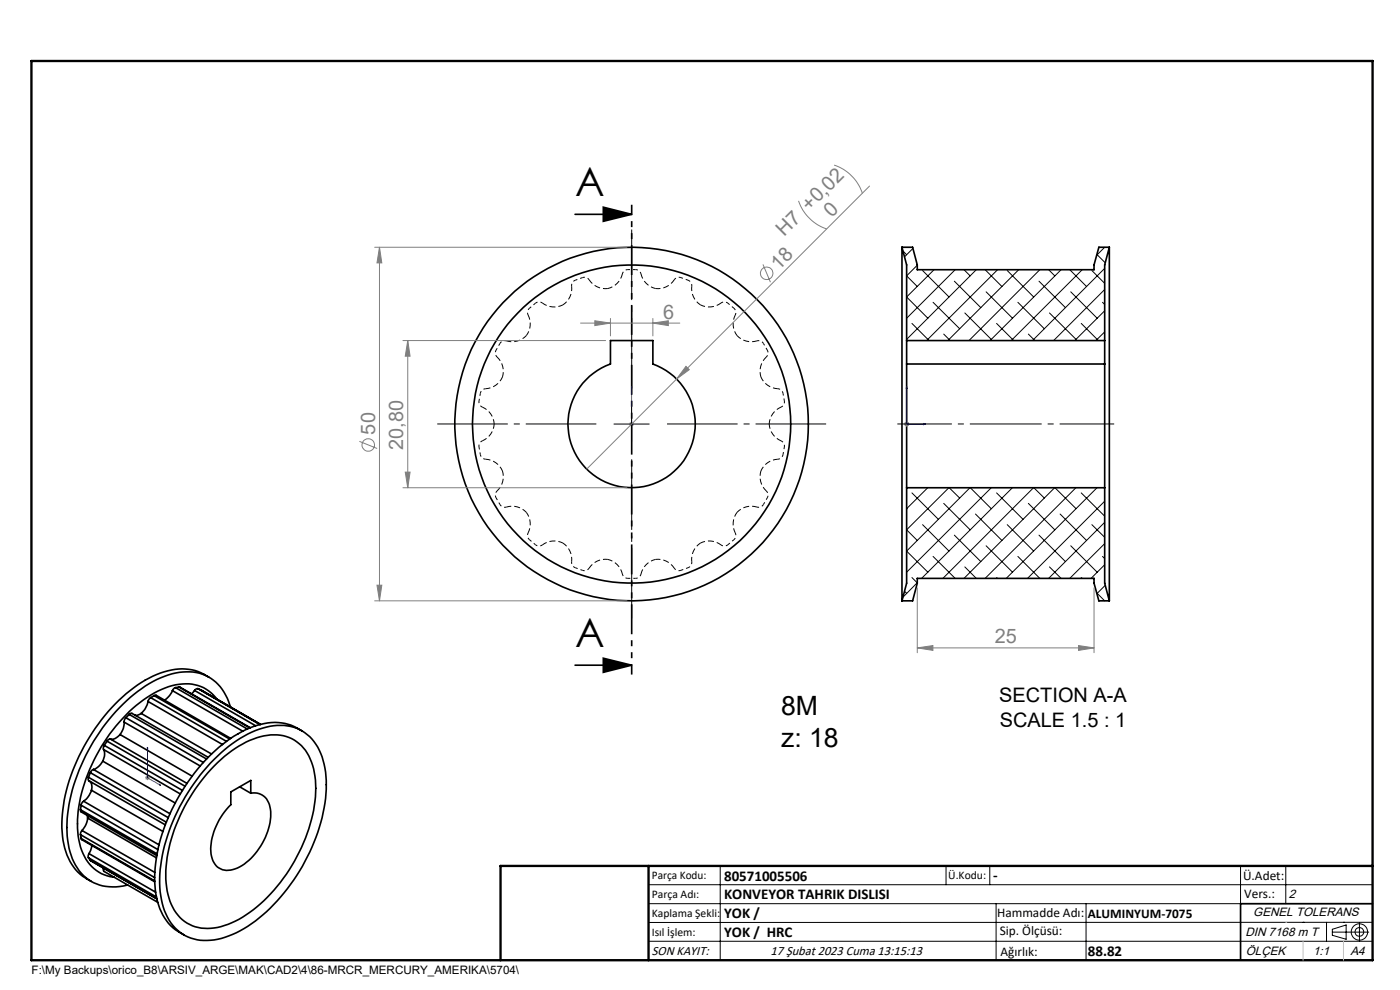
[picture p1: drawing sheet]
<svg xmlns="http://www.w3.org/2000/svg" width="297mm" height="210mm" viewBox="0 0 297 210" stroke-linecap="round" stroke-linejoin="round" font-family="sans-serif">
<g fill="none" stroke="#000" stroke-width=".21" stroke-dasharray="1.3 .6" stroke-dashoffset=".8" stroke-linecap="butt">
<path d="M122 59.4l1.6-.5M122 59.4a1.2 1.2 0 0 0-.7 1.3M125 59.4a1.2 1.2 0 0 0-1.4-.5M133.2 57.2h1.6M133.2 57.2a1.2 1.2 0 0 0-1.2 .9M136 58.1a1.2 1.2 0 0 0-1.2-.9M144.4 58.9l1.6 .5M144.4 58.9a1.2 1.2 0 0 0-1.4 .5M105.2 74.3l.9-1.4M105.2 74.3a1.2 1.2 0 0 0 .3 1.4M107.4 72.3a1.2 1.2 0 0 0-1.3 .6M112.3 65.4l1.3-1.1"/>
<path d="M112.3 65.4a1.2 1.2 0 0 0-.3 1.4M115.1 64.3a1.2 1.2 0 0 0-1.5 0M146.8 60.7a1.2 1.2 0 0 0-.8-1.3M154.4 64.3a1.2 1.2 0 0 0-1.5 0M154.4 64.3l1.3 1.1M156 66.8a1.2 1.2 0 0 0-.3-1.4M162 72.9a1.2 1.2 0 0 0-1.4-.6M162 72.9l.8 1.4M162.6 75.7a1.2 1.2 0 0 0 .2-1.4M101.6 85l.3-1.6M101.6 85a1.2 1.2 0 0 0 .7 1.4M101.9 96.4l-.3-1.6"/>
<path d="M101.9 96.4a1.2 1.2 0 0 0 1.1 1M102.3 93.5a1.2 1.2 0 0 0-.7 1.3M103 82.5a1.2 1.2 0 0 0-1.1 .9M165 97.4a1.2 1.2 0 0 0 1.1-1M165.7 86.4a1.2 1.2 0 0 0 .7-1.4M166.1 83.4a1.2 1.2 0 0 0-1.1-.9M166.1 83.4l.3 1.6M166.4 94.8a1.2 1.2 0 0 0-.7-1.3M166.4 94.8l-.3 1.6M105.5 104.1a1.2 1.2 0 0 0-.3 1.5M106.1 107l-.9-1.4M106.1 107a1.2 1.2 0 0 0 1.3 .6"/>
<path d="M112 113a1.2 1.2 0 0 0 .3 1.5M113.6 115.5a1.2 1.2 0 0 0 1.5 .1M113.6 115.5l-1.3-1M121.3 119.2a1.2 1.2 0 0 0 .7 1.2M152.9 115.6a1.2 1.2 0 0 0 1.5-.1M155.7 114.5l-1.3 1M155.7 114.5a1.2 1.2 0 0 0 .3-1.5M160.6 107.6a1.2 1.2 0 0 0 1.4-.6M162.8 105.6l-.8 1.4M162.8 105.6a1.2 1.2 0 0 0-.2-1.5M123.6 121a1.2 1.2 0 0 0 1.4-.5M123.6 121l-1.6-.6"/>
<path d="M132 121.7a1.2 1.2 0 0 0 1.2 1M134.8 122.7h-1.6M134.8 122.7a1.2 1.2 0 0 0 1.2-1M143 120.5a1.2 1.2 0 0 0 1.4 .5M146 120.4l-1.6 .6M146 120.4a1.2 1.2 0 0 0 .8-1.2"/>
</g>
<g fill="none" stroke="#000" stroke-width=".21" stroke-dasharray="1.3 .6" stroke-dashoffset=".2" stroke-linecap="butt">
<path d="M132 58.1a4.1 4.1 0 0 1-3.1 3.1M143 59.4a4.1 4.1 0 0 1-3.9 1.8M105.5 75.7a4.1 4.1 0 0 1 1.1 4.3M106.6 80a4.1 4.1 0 0 1-3.6 2.5M111.7 71.2a4.1 4.1 0 0 1-4.3 1.1M112 66.8a4.1 4.1 0 0 1-.3 4.4M119.4 64.7a4.1 4.1 0 0 1-4.3-.4M121.3 60.7a4.1 4.1 0 0 1-1.9 4M128.9 61.2a4.1 4.1 0 0 1-3.9-1.8M139.1 61.2a4.1 4.1 0 0 1-3.1-3.1M148.6 64.7a4.1 4.1 0 0 1-1.8-4M152.9 64.3a4.1 4.1 0 0 1-4.3 .4"/>
<path d="M156.4 71.2a4.1 4.1 0 0 1-.4-4.4M160.6 72.3a4.1 4.1 0 0 1-4.2-1.1M161.4 80a4.1 4.1 0 0 1 1.2-4.3M102.3 86.4a4.1 4.1 0 0 1 2.5 3.5M103 97.4a4.1 4.1 0 0 1 3.6 2.5M104.8 89.9a4.1 4.1 0 0 1-2.5 3.6M106.6 99.9a4.1 4.1 0 0 1-1.1 4.2M161.4 99.9a4.1 4.1 0 0 1 3.6-2.5M163.2 89.9a4.1 4.1 0 0 1 2.5-3.5M165 82.5a4.1 4.1 0 0 1-3.6-2.5M165.7 93.5a4.1 4.1 0 0 1-2.5-3.6M107.4 107.6a4.1 4.1 0 0 1 4.3 1.1"/>
<path d="M111.7 108.7a4.1 4.1 0 0 1 .3 4.3M115.1 115.6a4.1 4.1 0 0 1 4.3-.4M119.4 115.2a4.1 4.1 0 0 1 1.9 4M128.9 118.7a4.1 4.1 0 0 1 3.1 3M139.1 118.7a4.1 4.1 0 0 1 3.9 1.8M146.8 119.2a4.1 4.1 0 0 1 1.8-4M148.6 115.2a4.1 4.1 0 0 1 4.3 .4M156 113a4.1 4.1 0 0 1 .4-4.3M156.4 108.7a4.1 4.1 0 0 1 4.2-1.1M162.6 104.1a4.1 4.1 0 0 1-1.2-4.2M125 120.5a4.1 4.1 0 0 1 3.9-1.8M136 121.7a4.1 4.1 0 0 1 3.1-3"/>
</g>
<g fill="none" stroke="#000" stroke-width=".35">
<path d="M122 45.5h12M128 43.9l6 1.6-6 1.4zM191.3 52.4v75.1M191.3 52.4h2.3l1 3.8v1h37.5v-1l1-3.8h2.2M191.3 52.4l1 3.8v21M235.3 52.4v75.1M235.3 52.4l-.9 3.8v21M129.5 72.2h9v5a13.5 13.5 0 0 1 6.4 20.8 13.5 13.5 0 0 1-21.7 0 13.5 13.5 0 0 1 6.3-20.8zM192.3 77.2v26.3M192.3 72.2h42.1M192.3 77.2h42.1M234.4 77.2v26.3"/>
<path d="M192.3 103.5h42.1M192.3 103.5v20.2l-1 3.8M234.4 103.5v20.2l.9 3.8M128 139.6l6 1.5-6 1.5zM191.3 127.5h2.3l1-3.8v-1h37.5v1l1 3.8h2.2M22 159a2.75 2.75 0 0 1-.2 2.5M22 159l16.2 9.4M22.1 158.1l-.2 .4 .1 .5M22.1 158.1l16.6 9.6M22.7 157.2l-.6 .9M22.7 157.2l16.6 9.6M23.4 156.8l-.4 .1-.3 .3"/>
<path d="M23.4 156.8l16.3 9.4M25.5 155.8a2.1 2.1 0 0 1-2.1 1M25.5 155.8l15.2 8.8M26.3 153.2a3.8 3.8 0 0 1-.8 2.6M26.3 153.2l16.2 9.3M26.7 152.3l-.4 .9M26.7 152.3l16.4 9.4M27.4 151.5l.2-.1 .4-.1 16.2 9.3M27.4 151.5l-.7 .8M27.4 151.5l16.4 9.5M30 151.3l-.9 .4h-.4M30 151.3l14.9 8.6"/>
<path d="M31.4 148.8a4.6 4.6 0 0 1-1.4 2.5M31.4 148.8l15.8 9.1M32 148l-.6 .8M32 148l16 9.3M32.7 147.6l.4-.1 15.8 9.1M32.7 147.6l-.7 .4M32.7 147.6l16 9.2M36.6 146.5a4.2 4.2 0 0 1-1.7 2M36.6 146.5l14.9 8.6M37.3 145.9l-.3 .1-.4 .5M37.3 145.9l15.2 8.7M38 145.7l15.1 8.7"/>
<path d="M38 145.7l-.7 .2M38 145.7l15 8.7M41.3 146.5l-.7 .7M41.3 146.5l12.9 7.4M42 146.1h-.4l-.3 .4M42 146.1l.5 .2M42 146.1l13.1 7.6M42.5 146.3l12.8 7.4M42.5 146.3h.1M44.3 143.7a10.7 10.7 0 0 0-10.3-.9 31.1 31.1 0 0 0-14.4 12.6 34.8 34.8 0 0 0-6.3 22 11.1 11.1 0 0 0 6.1 9.6M46 148.3a8.4 8.4 0 0 0-9.5-2.9 25.2 25.2 0 0 0-12.5 9.4 33.8 33.8 0 0 0-7.6 20.8 11 11 0 0 0 4.6 9.4l1.7 .8 1.5 .3M48.9 150a9.5 9.5 0 0 0-8-7.5 17.9 17.9 0 0 0-12.5 4.8 40.4 40.4 0 0 0-14.1 26.3 16.2 16.2 0 0 0 2.5 11.1 9.4 9.4 0 0 0 10.3 3"/>
<path d="M64.1 155a11.1 11.1 0 0 0-11.2-.6 33.6 33.6 0 0 0-14.8 14.3 33.8 33.8 0 0 0-5.2 20.1 11.1 11.1 0 0 0 6.2 9.5M122 141.1h12M17.1 171.8l.1 .4 16.1 9.3M17.1 177.1l.1 .8M17.1 171.8l16.2 9.3M17.1 177.1l15.7 9.1M17.2 177.9l.2 .2 15.4 8.9M17.2 170.8l-.1 1M17.2 170.8l16.3 9.4M17.2 177.9l15.6 9M17.4 176.2l-.3 .5v.4M17.4 176.2l15.4 8.9"/>
<path d="M17.7 170l-.4 .4-.1 .4M17.7 170l16 9.2M18.5 173l.1 .5M18.6 173.5a4.4 4.4 0 0 1-1.2 2.7M18.6 173.5l14.6 8.5M18.8 164.9v.7l16.3 9.4M18.8 164.9l16.5 9.5M19 165.7a1.69 1.69 0 0 1 .4 1.9M19.2 163.9l-.4 1M19.2 163.9l16.5 9.6M19.4 167.6a4.5 4.5 0 0 1-1.7 2.4M19.4 167.6l15.2 8.8"/>
<path d="M19.5 179.3l-.3 1.1-.3 .7M19.8 163.2l-.6 .7M19.8 163.2l16.3 9.4M21.8 161.5a3.5 3.5 0 0 1-2 1.7M21.8 161.5l15.4 8.8M45.4 161.1a22.9 22.9 0 0 1 12.7-7.2 9.2 9.2 0 0 1 10.4 7.4 26.8 26.8 0 0 1-1.5 16.3 39.3 39.3 0 0 1-15.2 19.4 13.8 13.8 0 0 1-11.3 2 10.3 10.3 0 0 1-6.4-9 32.1 32.1 0 0 1 4-18.9 43.2 43.2 0 0 1 7.3-10zM46.1 161.8a20 20 0 0 1 11.3-5.9 8.4 8.4 0 0 1 8.9 6.4 23.6 23.6 0 0 1-1.1 14.5 34.7 34.7 0 0 1-14.5 18.2 11.8 11.8 0 0 1-9.9 1.4 9.3 9.3 0 0 1-5.3-7.5 28.8 28.8 0 0 1 3.7-17.8 38.8 38.8 0 0 1 6.9-9.3zM49 168l4.2-2.4v2.7a3.5 3.5 0 0 1 4.2 3.3 13.5 13.5 0 0 1-7.1 12.5 3.6 3.6 0 0 1-4.9-1.2 9.1 9.1 0 0 1 .5-7.8 14.2 14.2 0 0 1 3.1-4.4zM50.8 166.9l2.4 1.4M18.8 182l.4 .5M18.8 182l14.4 8.3M18.9 181.1l-.2 .5 .1 .4"/>
<path d="M18.9 181.1l14.1 8.2M19.2 182.5l14.1 8.2M19.2 182.5l14.1 8.1M22 184.1l-.1 .4 .2 .3 11.4 6.6M291.2 191.7h-28v12"/>
<circle cx="134" cy="90" r="33.8"/>
<circle cx="134" cy="90" r="37.5"/>
</g>
<g fill="none" stroke="#000" stroke-width=".21">
<path d="M191.6 53.2l.7 .8M193.7 52.7l-1.8 1.8M194.6 56.3l-2.3 2.2 2.3 2.3M195.7 57.4l5.6 5.6M198.2 57.2l-5.9 5.8 4.6 4.5M202.5 59.6l5.6 5.7M202.6 57.2l-10.3 10.3M204.5 57.2l1.3 1.3M207.1 57.2l-14.8 14.8M209 57.2l3.5 3.6M211.6 57.2l-15 15M213.7 57.4l5.6 5.6"/>
<path d="M216.1 57.2l-15 15M220.4 59.6l5.6 5.7M220.6 57.2l-15 15M222.5 57.2l1.3 1.3M225.1 57.2l-15.1 15M226.9 57.2l3.6 3.6M229.6 57.2l-15.1 15M231.6 57.4l2.8 2.7M232.7 54l1.8 1.7M234.4 52.4l-1.7 1.7M234.4 56.9l-15.4 15.3M193.5 68.6l3.6 3.6"/>
<path d="M197.9 64.1l5.7 5.6M200.2 70.9l1.4 1.3M204.7 66.4l5.6 5.6M209.2 61.9l5.6 5.6M211.4 68.6l3.7 3.6M215.9 64.1l5.6 5.6M218.2 70.9l1.3 1.3M222.6 66.4l5.7 5.6M227.2 61.9l5.6 5.6M229.4 68.6l3.6 3.6M233.9 64.1l.5 .5M234.4 61.4l-10.9 10.8"/>
<path d="M234.4 65.9l-6.4 6.3M234.4 70.4l-1.9 1.8M130.2 89.9h7.5M134 86.2v7.5M192.3 107.9h.1M193.5 104.6l5.6 5.6M195.7 111.3l5.6 5.6M196.8 103.5l-4.5 4.4M197.9 118l4.7 4.7M200.2 106.8l5.6 5.6M201.3 103.5l-9 8.9 2.3 2.2M201.4 103.5l2.2 2.1"/>
<path d="M202.5 113.5l5.6 5.6M205.8 103.5l-13.5 13.4 4.6 4.5M205.8 103.5l4.5 4.4M206.9 109l5.6 5.6M209.2 115.8l5.6 5.6M210.3 103.5l-18 17.9M211.4 104.6l5.6 5.6M213.7 111.3l5.6 5.6M214.8 103.5l-19.3 19.2M215.9 118l4.7 4.7M218.2 106.8l5.6 5.6M219.3 103.5l-19.3 19.2"/>
<path d="M219.3 103.5l2.2 2.1M220.4 113.5l5.6 5.6M223.7 103.5l-19.2 19.2M223.8 103.5l4.5 4.4M224.9 109l5.6 5.6M227.2 115.8l5.6 5.6M228.2 103.5l-19.2 19.2M229.4 104.6l5 4.9M231.6 111.3l2.8 2.7M232.7 103.5l-19.2 19.2M233.9 118l.5 .5M234.4 106.3l-16.4 16.4"/>
<path d="M234.4 110.8l-11.9 11.9M234.4 115.3l-7.5 7.4M234.4 119.8l-2.9 2.9M191.9 125.4l.4 .5M193.5 122.5l1.1 1.1-3 3.1M204.7 120.3l2.4 2.4M211.4 122.5l.2 .2M222.6 120.3l2.5 2.4M229.4 122.5l.2 .2M232.7 125.8l1.7 1.7M234.5 124.2l-1.8 1.7M137.6 187.7h153.6"/>
<path d="M137.6 191.7h153.6M137.6 199.7h153.6M152.8 183.7v20M200.7 183.7v4M210 183.7v4M211.3 191.7v12M230.4 191.7v12M263.2 183.7v20M272.8 183.7v8M276.4 195.6h.1M281.4 195.6v4.1M282.6 197.7h7.8"/>
<path d="M282.6 197.1l3-.9v3l-3-.8zM285 195.6h.1M288.4 195.8v3.8M291.2 195.6l-153.6 .1"/>
<circle cx="288.4" cy="197.7" r="1.74"/>
<circle cx="288.4" cy="197.7" r=".93"/>
</g>
<g fill="none" stroke="#808080" stroke-width=".21">
<path d="M177 35a9.5 9.5 0 0 1 6 6M184.5 39.5l-60 60M79.5 52.4h53.5M80.5 52.4l.5 3.4h-1zM80.5 52.4v75.1M161.9 56.1l1.5 3.8M169.4 42.6a9.6 9.6 0 0 0 6 6M85.5 72.2h43M86.5 72.2l.5 3.4h-1zM86.5 72.2v31.3M123.2 68.5h21M126.2 68l3.3 .5-3.3 .6z"/>
<path d="M129.5 67.5v3.8M138.5 68.5l3.3-.5v1.1zM138.5 67.5v3.8M145.5 77.7l.7 .7-2.7 2zM76.2 93.6l3.8 1.5M133.5 89.9h1M133.6 89.6l.7 .7M134 89.5v.9M191.8 89.9h1.1M192 89.6l.7 .7M192.3 89.5v.9M192.7 89.6l-.7 .7"/>
<path d="M85.5 103.5h47.5M86 100.1h1l-.5 3.4zM79.5 127.5h53.5M80 124.1h1l-.5 3.4zM194.6 137.4l3.3-.5v1.1zM194.6 124.7v13.8M194.6 137.4h37.5M228.8 136.9l3.3 .5-3.3 .6zM232.1 124.7v13.8M30.8 165h1M30.9 164.6l.7 .7M31.3 164.5v1"/>
<path d="M31.6 164.6l-.7 .7"/>
<circle cx="162.6" cy="58" r="1.33"/>
<circle cx="78.1" cy="94.4" r="1.33"/>
</g>
<path d="M134 89.8v.3zM134 81.9v.5v-.5M134 89.9h.1M134 81.9v8M192.3 81.9l.1 .5h-.1zM192.3 81.9v8h4.1M195.9 89.8l.5 .1-.5 .2zM31.3 158.5v6.5l2.8 1.6M31.3 158.5l.1 .3-.2-.1zM33.8 166.4l.3 .2-.3-.1z" fill="none" stroke="#00f" stroke-width=".21"/>
<path d="M190.4 89.9h46" fill="none" stroke="#000" stroke-width=".21" stroke-dasharray="15.2 1.3 1.3 1.3" stroke-dashoffset="3.7" stroke-linecap="butt"/>
<path d="M126.5 89.9h-33.7M134 82.4v-33.7M134 97.4v33.8M141.5 89.9h33.8" fill="none" stroke="#000" stroke-width=".21" stroke-dasharray="15.2 1.3 1.3 1.3" stroke-dashoffset=".3" stroke-linecap="butt"/>
<path d="M134 43.4v99.7" fill="none" stroke="#000" stroke-width=".35" stroke-dasharray="6.3 1.3 1.3 1.3 1.3 1.3" stroke-dashoffset="4.1" stroke-linecap="butt"/>
<path d="M106.2 203.7h185" fill="none" stroke="#000" stroke-width=".25"/>
<path d="M6.7 12.9h284.5v190.8h-284.5zM137.6 183.7v20M291.2 183.7h-185v20" fill="none" stroke="#000" stroke-width=".5"/>
<path d="M272.8 195.6h.1M276.4 199.7v4M285 199.7v4" fill="none" stroke="#c0c0c0" stroke-width=".21"/>
<path d="M128 43.9l6 1.6-6 1.4zM128 139.6l6 1.5-6 1.5z" fill="#000"/>
<g fill="#00f">
<path d="M134 89.8v.3zM134 81.9v.5z"/>
<path d="M33.8 166.4l.3 .2-.3-.1zM31.3 158.5l.1 .3-.2-.1z"/>
<path d="M195.9 89.8l.5 .1-.5 .2zM192.3 81.9l.1 .5h-.1zM195.9 89.8l.5 .1-.5 .2zM192.3 81.9l.1 .5h-.1z"/>
</g>
<g fill="#808080">
<path d="M145.5 77.7l.7 .7-2.7 2z"/>
<path d="M194.6 137.4l3.3-.5v1.1zM228.8 136.9l3.3 .5-3.3 .6z"/>
<path d="M126.2 68l3.3 .5-3.3 .6zM138.5 68.5l3.3-.5v1.1z"/>
<path d="M80.5 52.4l.5 3.4h-1zM80 124.1h1l-.5 3.4z"/>
<path d="M86.5 72.2l.5 3.4h-1zM86 100.1h1l-.5 3.4z"/>
</g>
<g font-size="8.5">
<text x="122" y="41.5">A</text>
<text x="122" y="137.2">A</text>
</g>
<g font-size="5.6">
<text x="165.7" y="151.8">8M</text>
<text x="165.7" y="158.4">z: 18</text>
</g>
<g font-size="4.2" fill="#808080">
<text x="176.5" y="46.1" transform="rotate(-45 176.5 46.1)">0</text>
<text x="166.4" y="50.3" transform="rotate(-45 166.4 50.3)">H7 +0,02</text>
<text x="165.2" y="57.4" transform="rotate(-45 165.2 57.4)">18</text>
<text x="140.7" y="67.6">6</text>
<text x="79.6" y="92.2" transform="rotate(-90 79.6 92.2)">50</text>
<text x="85.6" y="95.5" transform="rotate(-90 85.6 95.5)">20,80</text>
<text x="211" y="136.5">25</text>
</g>
<g font-size="4.2">
<text x="212" y="148.9">SECTION A-A</text>
<text x="212.1" y="154.2">SCALE 1.5 : 1</text>
</g>
<g font-size="3.2">
<text x="153.6" y="186.8">80571005506</text>
<text x="153.6" y="190.8">KONVEYOR TAHRIK DISLISI</text>
<text x="210.7" y="186.6">-</text>
<text x="153.6" y="194.8">YOK /</text>
<text x="153.6" y="198.8">YOK / HRC</text>
<text x="230.8" y="202.8">88.82</text>
</g>
<g font-size="2.8">
<text x="263.7" y="186.7">Ü.Adet:</text>
<text x="263.9" y="190.5">Vers.:</text>
<text x="211.5" y="194.5">Hammadde Adı:</text>
<text x="230.8" y="194.7">ALUMINYUM-7075</text>
<text x="138.3" y="202.6">SON KAYIT:</text>
<text x="163.5" y="202.6">17 Şubat 2023 Cuma 13:15:13</text>
<text x="212.1" y="198.4">Sip. Ölçüsü:</text>
<text x="212.2" y="202.7">Ağırlık:</text>
</g>
<g font-size="2.6">
<text x="273.4" y="190.4">2</text>
<text x="265.9" y="194.4">GENEL TOLERANS</text>
<text x="264.2" y="198.5">DIN 7168 m T</text>
<text x="264.3" y="202.6">ÖLÇEK</text>
<text x="278.5" y="202.6">1:1</text>
<text x="286.5" y="202.6">A4</text>
</g>
<g font-size="2.5">
<text x="138.3" y="186.4">Parça Kodu:</text>
<text x="138.3" y="190.5">Parça Adı:</text>
<text x="201.2" y="186.5">Ü.Kodu:</text>
<text x="138.3" y="194.5">Kaplama Şekli:</text>
<text x="138.3" y="198.6">Isıl İşlem:</text>
<text x="6.7" y="206.7">F:\My Backups\orico_B8\ARSIV_ARGE\MAK\CAD2\4\86-MRCR_MERCURY_AMERIKA\5704\</text>
</g>
</svg>
